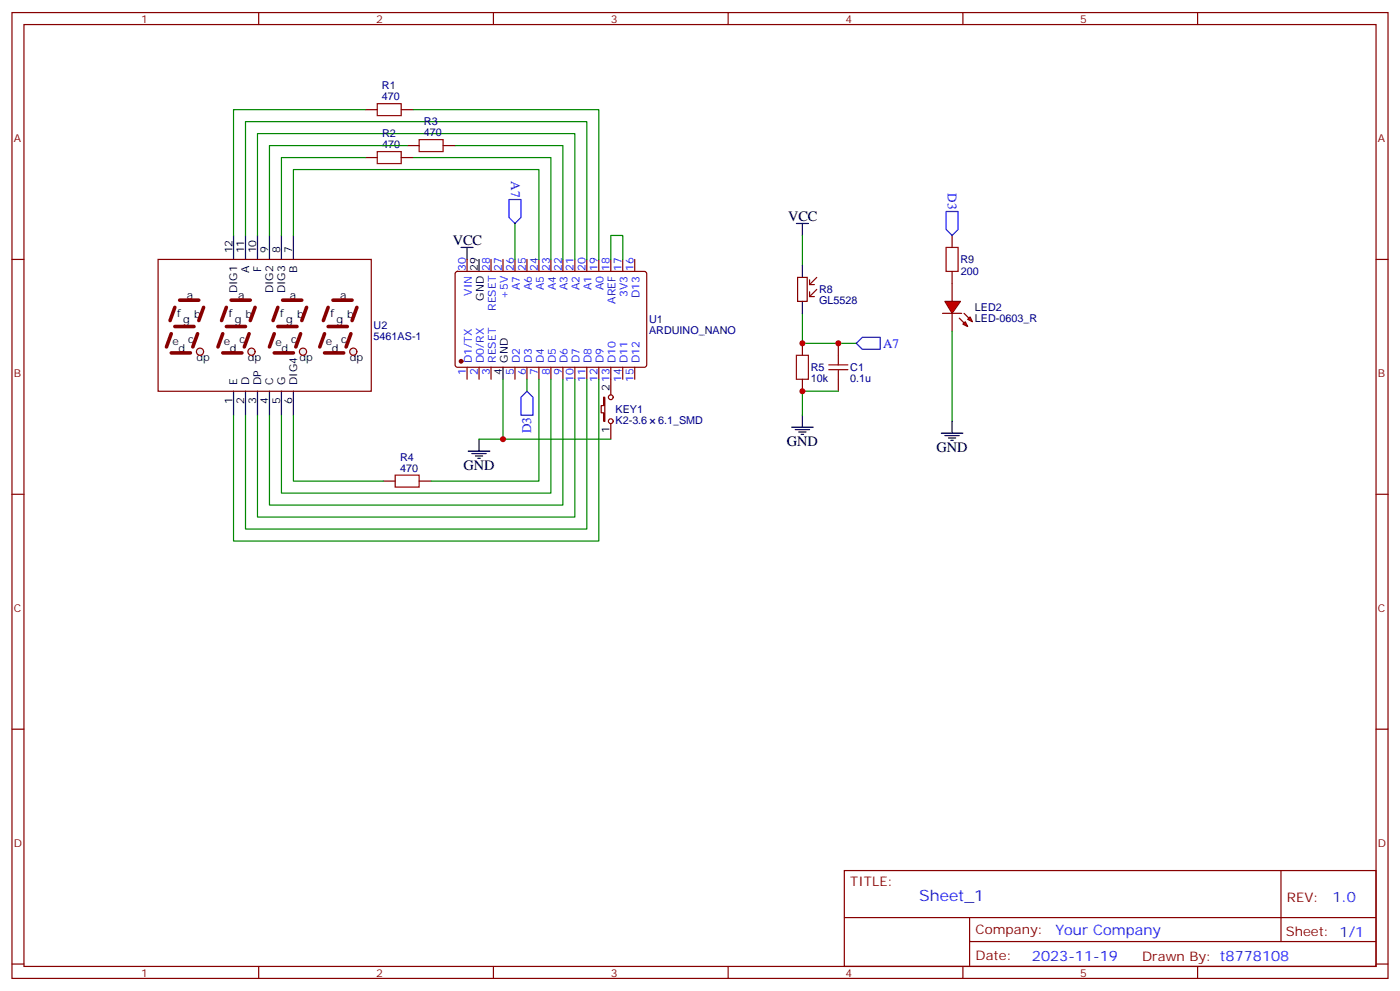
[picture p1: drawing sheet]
<svg xmlns="http://www.w3.org/2000/svg" width="412mm" height="292mm" viewBox="0 0 412 292" stroke-linecap="round" stroke-linejoin="round" font-family="sans-serif">
<g fill="none" stroke="#870000" stroke-width=".35">
<path d="M3.5 3.7h405.4v284.3h-405.4zM7.1 7.2h398.2v277.3h-398.2zM76.2 3.7v3.5M145.3 3.7v3.5M214.5 3.7v3.5M283.6 3.7v3.5M352.8 3.7v3.5M3.5 76.4h3.6M137.6 76.4v3.5M144.6 76.4v3.5M148.2 76.4v3.5M151.7 76.4v3.5"/>
<path d="M155.2 76.4v3.5M158.7 76.4v3.5M162.3 76.4v3.5M165.8 76.4v3.5M169.3 76.4v3.5M172.9 76.4v3.5M176.4 76.4v3.5M179.9 76.4v3.5M183.4 76.4v3.5M187 76.4v3.5M405.3 76.4h3.6M134.3 80.1l.5-.2 55.3 .1 .4 .6-.1 27.1-.6 .4h-55.3l-.4-.7v-26.8z"/>
<path d="M137.6 108.1v3.6M141.1 108.1v3.6M144.6 108.1v3.6M151.7 108.1v3.6M155.2 108.1v3.6M158.7 108.1v3.6M162.3 108.1v3.6M165.8 108.1v3.6M169.3 108.1v3.6M172.9 108.1v3.6M176.4 108.1v3.6M179.9 108.1v3.6"/>
<path d="M183.4 108.1v3.6M187 108.1v3.6M3.5 145.5h3.6M405.3 145.5h3.6M3.5 214.7h3.6M405.3 214.7h3.6M248.7 256.3h156.6v28.2h-156.6zM377.3 256.3v20.9M248.7 270.1h156.5M285.6 277.2h119.6M285.6 270.1v14.2M3.5 283.8h3.6"/>
<path d="M76.2 284.5v3.5M145.3 284.5v3.5M214.5 284.5v3.5M283.6 284.5v3.5M352.8 284.5v3.5M405.3 283.8h3.6"/>
</g>
<circle cx="135.8" cy="106.4" r=".53" fill="#870000" stroke="#870000" stroke-width=".35"/>
<path d="M141.1 76.4v3.5M148.2 108.1v3.6" fill="none" stroke="#000" stroke-width=".35"/>
<circle cx="104.1" cy="103.5" r="1.06" fill="#f0f0f0" stroke="#870000" stroke-width=".35"/>
<path d="M95.6 98.2l-1.4 3.9M96.7 96.1h5.6M96.7 90.5l-1.5 3.9M98.1 88.4h5.6M103.4 98.2l-1.4 3.9M105.1 90.5l-1.4 3.9M95.6 103.9h5.6" fill="none" stroke="#870000" stroke-width="1.1"/>
<circle cx="58.9" cy="103.5" r="1.06" fill="#f0f0f0" stroke="#870000" stroke-width=".35"/>
<path d="M50.4 98.2l-1.4 3.9M51.5 96.1h5.6M51.5 90.5l-1.4 3.9M52.9 88.4h5.7M58.2 98.2l-1.4 3.9M60 90.5l-1.4 3.9M50.4 103.9h5.7" fill="none" stroke="#870000" stroke-width="1.1"/>
<circle cx="74.1" cy="103.5" r="1.06" fill="#f0f0f0" stroke="#870000" stroke-width=".35"/>
<path d="M65.6 98.2l-1.4 3.9M66.7 96.1h5.6M66.7 90.5l-1.4 3.9M68.1 88.4h5.6M73.4 98.2l-1.4 3.9M75.1 90.5l-1.4 3.9M65.6 103.9h5.7" fill="none" stroke="#870000" stroke-width="1.1"/>
<circle cx="89.3" cy="103.5" r="1.06" fill="#f0f0f0" stroke="#870000" stroke-width=".35"/>
<path d="M80.8 98.2l-1.4 3.9M81.8 96.1h5.7M81.8 90.5l-1.4 3.9M83.3 88.4h5.6M88.5 98.2l-1.4 3.9M90.3 90.5l-1.4 3.9M80.8 103.9h5.6" fill="none" stroke="#870000" stroke-width="1.1"/>
<g fill="none" stroke="#000" stroke-width=".35">
<path d="M68.8 69.3v7.1M72.3 69.3v7.1M75.8 69.3v7.1M79.4 69.3v7.1M82.9 69.3v7.1M86.4 69.3v7.1M135.8 72.8h3.5M137.6 72.8v3.6M234.6 65.8h3.5M236.4 65.8v3.5M236.4 78.1v3.6M236.4 88.7v3.6"/>
<path d="M68.8 115.2v7M72.3 115.2v7M75.8 115.2v7M79.4 115.2v7M82.9 115.2v7M86.4 115.2v7M137.9 132.8h6.4M139 133.5h4.2M140.1 134.2h2.1M140.8 134.9h.7M141.1 129.3v3.5M233.2 125.8h6.3"/>
<path d="M234.2 126.5h4.3M235.3 127.2h2.1M236 127.9h.7M236.4 122.2v3.6"/>
</g>
<g fill="none" stroke="#870000" stroke-width=".35">
<path d="M107.6 32.3h3.5M118.2 32.3h3.5M107.6 46.4h3.5M118.2 46.4h3.5M119.9 42.9h3.6M130.5 42.9h3.6M46.6 76.4h62.8v38.8h-62.8zM280.5 69.3v3.5M280.5 79.9v3.5M234.9 81.7h2.9v7h-2.9zM238.5 85.9v1.4h1.4M238.5 82.4v1.4h1.4"/>
<path d="M240.6 85.2l-2.1 2.1M240.6 81.7l-2.1 2.1M177.8 116.9h.4v7.1h-.4v-2.5h-.7v-2.1h.7zM179.9 111.7v4.5M236.4 101.1v3.5M236.4 111.7v3.5M246.9 101.1v3.5M246.9 111.7v3.5M179.9 124.7v4.6M112.9 141.6h3.5M123.5 141.6h3.5"/>
<circle cx="179.9" cy="116.9" r=".71"/>
<circle cx="179.9" cy="124" r=".71"/>
</g>
<path d="M111.1 30.5h7.1v3.5h-7.1zM111.1 44.6h7.1v3.6h-7.1zM123.5 41.1h7v3.5h-7zM278.7 72.8h3.5v7.1h-3.5zM234.6 104.6h3.5v7.1h-3.5zM244.1 108.8h5.7M244.1 107.4h5.7M246.9 104.6v2.8M246.9 108.8v2.9M116.4 139.9h7.1v3.5h-7.1z" fill="none" stroke="#a10000" stroke-width=".35"/>
<g fill="none" stroke="#008700" stroke-width=".35">
<path d="M107.6 32.3h-38.8v37M121.7 32.3h54.7v44.1M107.6 46.4h-24.7v22.9M119.9 42.9h-40.5v26.4M121.7 46.4h40.6v30M134.1 42.9h31.7v33.5M72.3 69.3v-33.5h100.6v40.6M75.8 69.3v-30h93.5v37.1M86.4 69.3v-19.4h72.3v26.5M151.7 65.8v10.6M179.9 76.4v-7.1h3.5v7.1M236.4 69.3v8.8"/>
<path d="M236.4 92.3v8.8h15.8M148.2 111.7v17.6h31.7M155.2 111.7v3.5M158.7 111.7v29.9h-31.7M162.3 111.7v33.5h-79.4v-23M165.8 111.7v37h-86.4v-26.5M169.3 111.7v40.5h-93.5v-30M172.9 111.7v44.1h-100.6v-33.6M176.4 111.7v47.6h-107.6v-37.1M246.9 115.2h-10.5v7M86.4 122.2v19.4h26.5M141.1 129.3h7.1"/>
</g>
<path d="M149.9 58.7h3.6v5.3l-1.8 1.8-1.8-1.8zM155.2 115.2l1.8 1.7v5.3h-3.5v-5.3zM252.2 101.1l1.8-1.8h5.3v3.5h-5.3z" fill="none" stroke="#00f" stroke-width=".35"/>
<g fill="#f00" stroke="#870000" stroke-width=".35">
<path d="M278.3 88.7h4.6l-2.4 3.6z"/>
<path d="M277.6 92.3h5.7z"/>
</g>
<g fill="#870000" stroke="#870000" stroke-width=".35">
<path d="M284 92.3l1.4 1.4z"/>
<path d="M282.6 93.7l1.4 1.4z"/>
</g>
<g fill="#f00" stroke="#870000" stroke-width=".35">
<path d="M285 94l.8-.7 .7 1.4z"/>
<path d="M284.3 94.7l.7 1.4-1.4-.7z"/>
</g>
<path d="M280.5 83.4v5.3M280.5 92.3v5.2" fill="none" stroke="#870000" stroke-width=".35"/>
<path d="M280.5 97.5v26.5" fill="none" stroke="#008700" stroke-width=".35"/>
<path d="M278.7 62.3h3.5v5.3l-1.7 1.7-1.8-1.7z" fill="none" stroke="#00f" stroke-width=".35"/>
<path d="M277.3 127.5h6.3M278.3 128.2h4.3M279.4 128.9h2.1M280.1 129.6h.7M280.5 124v3.5" fill="none" stroke="#000" stroke-width=".35"/>
<g fill="#c00">
<circle cx="148.2" cy="129.3" r=".88"/>
<circle cx="236.4" cy="115.2" r=".88"/>
<circle cx="246.9" cy="101.1" r=".88"/>
<circle cx="236.4" cy="101.1" r=".88"/>
</g>
<text font-size="4.6" fill="#00f" x="270.8" y="265.3">Sheet_1</text>
<g font-size="4.2">
<text x="232.1" y="65.1">VCC</text>
<text x="133.3" y="72.1">VCC</text>
<text x="231.8" y="131.4">GND</text>
<text x="275.9" y="133.2">GND</text>
<text x="136.5" y="138.5">GND</text>
</g>
<g font-size="4.2" fill="#00f">
<text x="392.5" y="265.6">1.0</text>
<text x="310.9" y="275.1">Your Company</text>
<text x="304" y="282.9">2023-11-19</text>
</g>
<g font-size="3.9" fill="#00f">
<text x="150.5" y="53.4" transform="rotate(90 150.5 53.4)">A7</text>
<text x="279.2" y="57" transform="rotate(90 279.2 57)">D3</text>
<text x="260.1" y="102.4">A7</text>
<text x="156.5" y="127.5" transform="rotate(-90 156.5 127.5)">D3</text>
</g>
<g font-size="3.9" fill="#800">
<text x="250.5" y="260.9">TITLE:</text>
<text x="379.1" y="265.6">REV:</text>
<text x="287.4" y="275.1">Company:</text>
<text x="378.7" y="275.7">Sheet: 1/1</text>
<text x="287.4" y="282.8">Date:</text>
<text x="336.4" y="282.8">Drawn By: t8778108</text>
</g>
<g font-size="3.2" fill="#800">
<text x="41.6" y="6.7">1</text>
<text x="110.8" y="6.7">2</text>
<text x="179.9" y="6.7">3</text>
<text x="249.1" y="6.7">4</text>
<text x="318.2" y="6.7">5</text>
<text x="4.1" y="41.8">A</text>
<text x="405.9" y="41.8">A</text>
<text x="4.1" y="110.9">B</text>
<text x="405.9" y="110.9">B</text>
<text x="4.1" y="180.1">C</text>
<text x="405.9" y="180.1">C</text>
<text x="4.1" y="249.2">D</text>
<text x="405.9" y="249.2">D</text>
<text x="41.6" y="287.5">1</text>
<text x="110.8" y="287.5">2</text>
<text x="179.9" y="287.5">3</text>
<text x="249.1" y="287.5">4</text>
<text x="318.2" y="287.5">5</text>
</g>
<g font-size="3.2" fill="#000080">
<text x="112.5" y="29.5">470</text>
<text x="112.5" y="26.2">R1</text>
<text x="112.5" y="40.4">R2</text>
<text x="124.9" y="40">470</text>
<text x="124.9" y="36.9">R3</text>
<text x="112.5" y="43.6">470</text>
<text x="282.9" y="77.6">R9</text>
<text x="283" y="81.1">200</text>
<text x="241.3" y="89.6">GL5528</text>
<text x="241.3" y="86.3">R8</text>
<text x="191.2" y="95.2">U1</text>
<text x="287.2" y="94.8">LED-0603_R</text>
<text x="287.2" y="91.7">LED2</text>
<text x="110.1" y="100.2">5461AS-1</text>
<text x="110.1" y="96.9">U2</text>
<text x="191.2" y="98.4">ARDUINO_NANO</text>
<text x="238.8" y="112.4">10k</text>
<text x="238.8" y="109.3">R5</text>
<text x="250.5" y="112.4">0.1u</text>
<text x="250.5" y="109.3">C1</text>
<text x="181.3" y="124.8">K2-3.6</text>
<text x="181.3" y="121.6">KEY1</text>
<text x="193.9" y="124.8">6.1_SMD</text>
<text x="117.8" y="135.7">R4</text>
<text x="117.8" y="138.8">470</text>
</g>
<g font-size="3.2">
<text x="68.4" y="74.6" transform="rotate(-90 68.4 74.6)">12</text>
<text x="72" y="74.6" transform="rotate(-90 72 74.6)">11</text>
<text x="75.5" y="74.6" transform="rotate(-90 75.5 74.6)">10</text>
<text x="79" y="74.6" transform="rotate(-90 79 74.6)">9</text>
<text x="82.5" y="74.6" transform="rotate(-90 82.5 74.6)">8</text>
<text x="86.1" y="74.6" transform="rotate(-90 86.1 74.6)">7</text>
<text x="73.4" y="80.3" transform="rotate(-90 73.4 80.3)">A</text>
<text x="76.9" y="80" transform="rotate(-90 76.9 80)">F</text>
<text x="87.5" y="80.3" transform="rotate(-90 87.5 80.3)">B</text>
<text x="140.8" y="79.7" transform="rotate(-90 140.8 79.7)">29</text>
<text x="55" y="88">a</text>
<text x="69.8" y="86.4" transform="rotate(-90 69.8 86.4)">DIG1</text>
<text x="70.2" y="88">a</text>
<text x="80.4" y="86.4" transform="rotate(-90 80.4 86.4)">DIG2</text>
<text x="84" y="86.4" transform="rotate(-90 84 86.4)">DIG3</text>
<text x="85.4" y="88">a</text>
<text x="100.2" y="88">a</text>
<text x="142.5" y="88.5" transform="rotate(-90 142.5 88.5)">GND</text>
<text x="52.2" y="93.3">f</text>
<text x="54" y="95.1">g</text>
<text x="57.1" y="93.7">b</text>
<text x="67.4" y="93.3">f</text>
<text x="69.1" y="95.1">g</text>
<text x="72.3" y="93.7">b</text>
<text x="82.5" y="93.3">f</text>
<text x="84.3" y="95.1">g</text>
<text x="87.5" y="93.7">b</text>
<text x="97.4" y="93.3">f</text>
<text x="99.1" y="95.1">g</text>
<text x="102.3" y="93.7">b</text>
<text x="50.8" y="101.4">e</text>
<text x="55.4" y="101.1">c</text>
<text x="66" y="101.4">e</text>
<text x="70.6" y="101.1">c</text>
<text x="81.1" y="101.8">e</text>
<text x="85.7" y="101.1">c</text>
<text x="96" y="101.4">e</text>
<text x="100.5" y="101.1">c</text>
<text x="52.6" y="103.5">d</text>
<text x="57.9" y="106.4">dp</text>
<text x="67.7" y="103.5">d</text>
<text x="73" y="106.4">dp</text>
<text x="82.9" y="103.5">d</text>
<text x="88.2" y="106.4">dp</text>
<text x="97.7" y="103.5">d</text>
<text x="103" y="106.4">dp</text>
<text x="149.6" y="106.8" transform="rotate(-90 149.6 106.8)">GND</text>
<text x="69.8" y="113.4" transform="rotate(-90 69.8 113.4)">E</text>
<text x="73.4" y="113.4" transform="rotate(-90 73.4 113.4)">D</text>
<text x="76.9" y="113.4" transform="rotate(-90 76.9 113.4)">DP</text>
<text x="80.4" y="113.4" transform="rotate(-90 80.4 113.4)">C</text>
<text x="84" y="113.4" transform="rotate(-90 84 113.4)">G</text>
<text x="87.5" y="113.4" transform="rotate(-90 87.5 113.4)">DIG4</text>
<text x="147.8" y="110.3" transform="rotate(-90 147.8 110.3)">4</text>
<text x="68.4" y="119" transform="rotate(-90 68.4 119)">1</text>
<text x="72" y="119" transform="rotate(-90 72 119)">2</text>
<text x="75.5" y="119" transform="rotate(-90 75.5 119)">3</text>
<text x="79" y="119" transform="rotate(-90 79 119)">4</text>
<text x="82.5" y="119" transform="rotate(-90 82.5 119)">5</text>
<text x="86.1" y="119" transform="rotate(-90 86.1 119)">6</text>
<text x="179.6" y="115.2" transform="rotate(-90 179.6 115.2)">2</text>
<text x="179.6" y="127.4" transform="rotate(-90 179.6 127.4)">1</text>
</g>
<g font-size="3.2" fill="#00f">
<text x="137.2" y="79.7" transform="rotate(-90 137.2 79.7)">30</text>
<text x="144.3" y="79.7" transform="rotate(-90 144.3 79.7)">28</text>
<text x="147.8" y="79.7" transform="rotate(-90 147.8 79.7)">27</text>
<text x="151.3" y="79.7" transform="rotate(-90 151.3 79.7)">26</text>
<text x="154.9" y="79.7" transform="rotate(-90 154.9 79.7)">25</text>
<text x="158.4" y="79.7" transform="rotate(-90 158.4 79.7)">24</text>
<text x="161.9" y="79.7" transform="rotate(-90 161.9 79.7)">23</text>
<text x="165.5" y="79.7" transform="rotate(-90 165.5 79.7)">22</text>
<text x="169" y="79.7" transform="rotate(-90 169 79.7)">21</text>
<text x="172.5" y="79.7" transform="rotate(-90 172.5 79.7)">20</text>
<text x="176" y="79.7" transform="rotate(-90 176 79.7)">19</text>
<text x="179.6" y="79.7" transform="rotate(-90 179.6 79.7)">18</text>
<text x="183.1" y="79.7" transform="rotate(-90 183.1 79.7)">17</text>
<text x="186.6" y="79.7" transform="rotate(-90 186.6 79.7)">16</text>
<text x="139" y="87.1" transform="rotate(-90 139 87.1)">VIN</text>
<text x="149.6" y="88" transform="rotate(-90 149.6 88)">+5V</text>
<text x="153.1" y="85.4" transform="rotate(-90 153.1 85.4)">A7</text>
<text x="156.6" y="85.4" transform="rotate(-90 156.6 85.4)">A6</text>
<text x="160.2" y="85.4" transform="rotate(-90 160.2 85.4)">A5</text>
<text x="163.7" y="85.4" transform="rotate(-90 163.7 85.4)">A4</text>
<text x="167.2" y="85.4" transform="rotate(-90 167.2 85.4)">A3</text>
<text x="170.7" y="85.4" transform="rotate(-90 170.7 85.4)">A2</text>
<text x="174.3" y="85.4" transform="rotate(-90 174.3 85.4)">A1</text>
<text x="177.8" y="85.4" transform="rotate(-90 177.8 85.4)">A0</text>
<text x="181.3" y="89.4" transform="rotate(-90 181.3 89.4)">AREF</text>
<text x="184.9" y="87.4" transform="rotate(-90 184.9 87.4)">3V3</text>
<text x="188.4" y="87.7" transform="rotate(-90 188.4 87.7)">D13</text>
<text x="146" y="91.6" transform="rotate(-90 146 91.6)">RESET</text>
<text x="139" y="106.8" transform="rotate(-90 139 106.8)">D1/TX</text>
<text x="142.5" y="106.8" transform="rotate(-90 142.5 106.8)">D0/RX</text>
<text x="146" y="106.8" transform="rotate(-90 146 106.8)">RESET</text>
<text x="153.1" y="106.8" transform="rotate(-90 153.1 106.8)">D2</text>
<text x="156.6" y="106.8" transform="rotate(-90 156.6 106.8)">D3</text>
<text x="160.2" y="106.8" transform="rotate(-90 160.2 106.8)">D4</text>
<text x="163.7" y="106.8" transform="rotate(-90 163.7 106.8)">D5</text>
<text x="167.2" y="106.8" transform="rotate(-90 167.2 106.8)">D6</text>
<text x="170.7" y="106.8" transform="rotate(-90 170.7 106.8)">D7</text>
<text x="174.3" y="106.8" transform="rotate(-90 174.3 106.8)">D8</text>
<text x="177.8" y="106.8" transform="rotate(-90 177.8 106.8)">D9</text>
<text x="181.3" y="106.8" transform="rotate(-90 181.3 106.8)">D10</text>
<text x="184.9" y="106.8" transform="rotate(-90 184.9 106.8)">D11</text>
<text x="188.4" y="106.8" transform="rotate(-90 188.4 106.8)">D12</text>
<text x="137.2" y="110.3" transform="rotate(-90 137.2 110.3)">1</text>
<text x="140.8" y="110.3" transform="rotate(-90 140.8 110.3)">2</text>
<text x="144.3" y="110.3" transform="rotate(-90 144.3 110.3)">3</text>
<text x="151.3" y="110.3" transform="rotate(-90 151.3 110.3)">5</text>
<text x="154.9" y="110.3" transform="rotate(-90 154.9 110.3)">6</text>
<text x="158.4" y="110.3" transform="rotate(-90 158.4 110.3)">7</text>
<text x="161.9" y="110.3" transform="rotate(-90 161.9 110.3)">8</text>
<text x="165.5" y="110.3" transform="rotate(-90 165.5 110.3)">9</text>
<text x="169" y="112.3" transform="rotate(-90 169 112.3)">10</text>
<text x="172.5" y="112.3" transform="rotate(-90 172.5 112.3)">11</text>
<text x="176" y="112.3" transform="rotate(-90 176 112.3)">12</text>
<text x="179.6" y="112.3" transform="rotate(-90 179.6 112.3)">13</text>
<text x="183.1" y="112.3" transform="rotate(-90 183.1 112.3)">14</text>
<text x="186.6" y="112.3" transform="rotate(-90 186.6 112.3)">15</text>
</g>
</svg>
